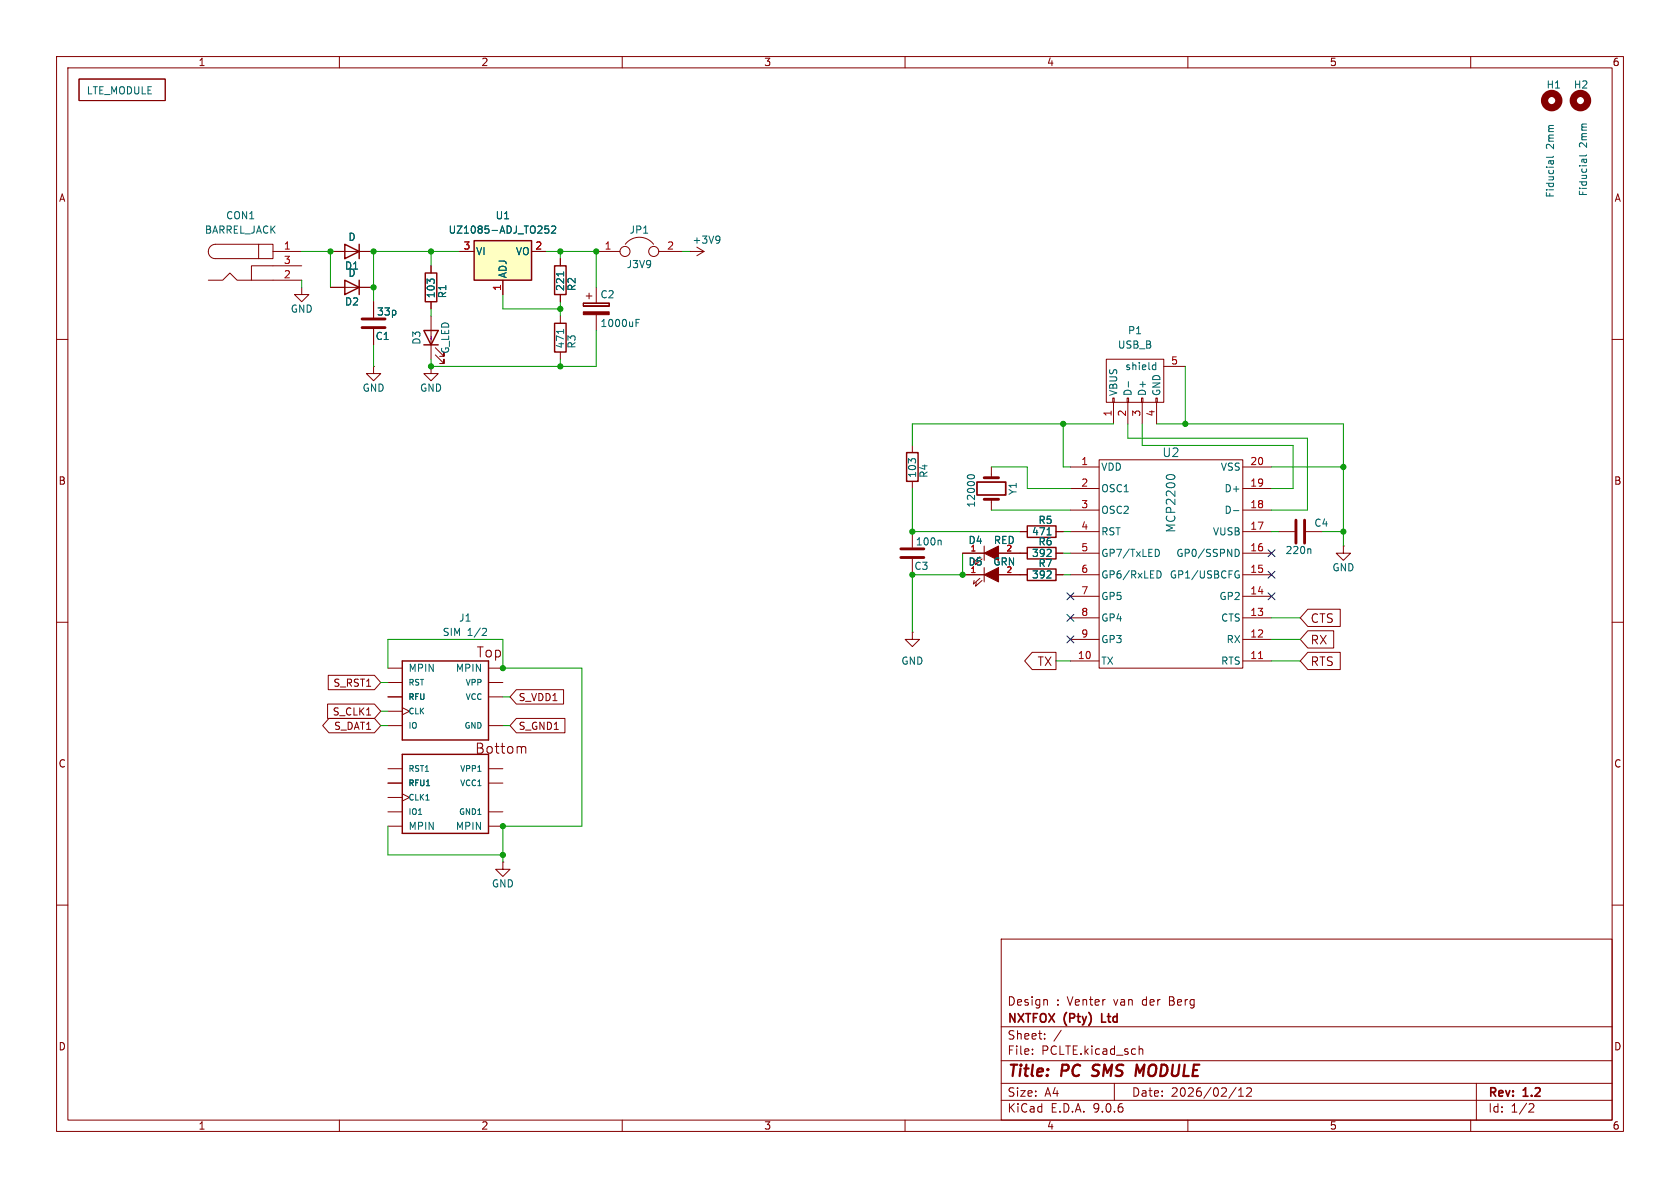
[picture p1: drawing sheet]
<svg xmlns="http://www.w3.org/2000/svg" width="297mm" height="210mm" viewBox="0 0 297 210" stroke-linecap="round" stroke-linejoin="round" font-family="sans-serif">
<g fill="none" stroke="#840000" stroke-width=".18">
<path d="M10 10h277v190h-277zM12 12h273v186h-273zM14 14h15.2v3.8h-15.2zM60 10v2M110 10v2M160 10v2M210 10v2M260 10v2M58.4 50.8h7.6M66 53.3v2.8M66 58.2v2.8M76.2 55.9v7.6"/>
<path d="M99.1 45.7v1.3M99.1 52.1v1.2M99.1 55.9v1.3M10 60h2M66 64.8v1.2h1.3l-1.3 1.3-1.2-1.3h1.2M66 64.8h.1M77 62.7l1.5 1.6v-.8v.8h-.8M77 61.5l1.5 1.5v-.8v.8h-.8M99.1 62.2v1.3M285 60h2M189.2 82.6h5.1M189.2 86.4h5.1"/>
<path d="M189.2 90.2h5.1M189.2 94h5.1M189.2 97.8h5.1M194.3 81.3h25.4v36.8h-25.4zM219.7 82.6h5.1M219.7 86.4h5.1M219.7 90.2h5.1M219.7 94h5.1M219.7 97.8h5.1M10 110h2M189.2 101.6h5.1M189.2 105.4h5.1"/>
<path d="M189.2 109.2h5.1M189.2 113h5.1M189.2 116.8h5.1M219.7 101.6h5.1M219.7 105.4h5.1M219.7 109.2h5.1M219.7 113h5.1M219.7 116.8h5.1M285 110h2M10 160h2M177 166h108v32h-108zM185 176.7l.2 .2v.8"/>
<path d="M285 160h2M60 198v2M110 198v2M160 198v2M177 194.5h108M177 191.5h108M177 187.5h108M177 181.5h108M182.5 186.3v.1M182.5 185.5v.1M184.7 183.6v.1M184.7 182.8v.1"/>
<path d="M187.6 182.1l-1.3 2M197 191.5v3M201.4 184.9v1.5M201.4 185.5l.2-.1 .4 .1v.9M210 198v2M218.5 192.2l-1.3 2M219 193.8h.8M219 192.7l.4-.4v1.5M220.4 192.4l.6-.1 .2 .1v.3l-.9 1.1h.9M260 198v2M261 191.5v6.5M270.5 195.1l.5 .1 .2 .3-1 1.1h1"/>
</g>
<path d="M193 190.1l.3 .1M193.3 188.4l-.1 .2 .1 .4M201 188.2l.5 1.4 .8-1.4" fill="none" stroke="#840000" stroke-width=".4"/>
<path d="M194.8 179.2v1.5h.7" fill="none" stroke="#840000" stroke-width=".3"/>
<g fill="none" stroke="#006464" stroke-width=".18">
<path d="M274.1 28.4l.1 .1M274.6 28.4v.1M274.6 28.4l-.7 .1M274.6 27.6l-.1 .2h-1.1M99.6 48.1v.7M99.6 58.2v.7M204.5 97.1a.68 .68 0 0 1 .5 .6 .68 .68 0 0 1-.5 .7M206.2 84.3a.95 .95 0 0 1 1.5 0M218.1 90.3h.9M218.4 97.1a.64 .64 0 0 1 .7 .6 .64 .64 0 0 1-.7 .7M204.5 100.9a.64 .64 0 0 1 .8 .6 .64 .64 0 0 1-.8 .7M218.5 101h.5"/>
<path d="M218.8 101.6h.3v.5l-.3 .1-.3-.1"/>
</g>
<path d="M222.5 116.4h.7" fill="none" stroke="#a90000" stroke-width=".18"/>
<path d="M61 49.5l2.5 1.3-2.5 1.3zM63.5 49.5v2.6M74.9 58.4h2.6l-1.3 2.6zM98 57.2h2.1v5h-2.1zM98 47h2.1v5.1h-2.1zM74.9 61h2.6" fill="none" stroke="#840000" stroke-width=".25"/>
<circle cx="274.3" cy="17.8" r="1.27" fill="none" stroke="#840000" stroke-width="1.3"/>
<path d="M64 56.4h4.1M64 57.9h4.1" fill="none" stroke="#840000" stroke-width=".51"/>
<path d="M83.8 42.5h10.2v7h-10.2z" fill="#ffffc2"/>
<path d="M61 43.2l2.5 1.3-2.5 1.2zM63.5 43.2v2.5M75.2 48.3h2v5h-2zM83.8 42.5h10.2v7h-10.2zM160.3 80h2v5.1h-2zM181.6 96.8h5.1v2h-5.1zM181.6 93h5.1v2h-5.1zM71.1 116.8h15.3v14h-15.3zM181.6 100.6h5.1v2h-5.1zM71.1 133.4h15.3v13.9h-15.3z" fill="none" stroke="#840000" stroke-width=".25"/>
<g fill="none" stroke="#840000" stroke-width=".18">
<path d="M36.8 49.5h2.6l1.2-1.2 1.3 1.2h11.4M45.7 43.2h2.6v2.5h-2.6zM45.7 43.2h-7.6a1.27 1.27 0 0 0-1.3 1.3 1.27 1.27 0 0 0 1.3 1.2h7.6M48.3 44.5h5M53.3 50.8v1.3h1.3l-1.3 1.2-1.2-1.2h1.2M53.3 47h-8.9v2.5M58.4 44.5h7.6M58.4 50.8h2.6M63.5 50.8h2.5M66 53.3v2.8M66 58.2v2.8M76.2 47v1.3"/>
<path d="M76.2 53.3v1.3M81.3 44.5h2.5M88.9 49.5v2.6M94 44.5h2.5M99.1 45.7v1.3M99.1 52.1v1.2M103.1 53.6v.5zM103.1 54.1h4.6zM103.1 53.6h4.6zM103.6 52.3h1M104.1 51.8v1M105.4 44.5h4.2"/>
<path d="M105.4 50.8v2.8M105.4 55.6v2.8M107.7 53.6v.5zM110.5 43.2a3.1 3.1 0 0 1 5 0M116.5 44.5h4.1M121.9 44.5h.1M121.9 44.5h2.6M123.2 43.7l1.3 .8M124.5 44.5l-1.3 .7M76.2 64.8v1.2h1.3l-1.3 1.3-1.3-1.3h1.3M76.2 64.8h.1M161.3 78.7v1.3"/>
<path d="M195.6 63.5h10.1v7.6h-10.1zM196.7 70.4h.3v.7h-.3zM196.8 71.1v3.8M199.3 70.4h.2v.7h-.2zM199.4 71.1v3.8M201.8 70.4h.3v.7h-.3zM201.9 71.1v3.8M204.3 70.4h.3v.7h-.3zM204.5 71.1v3.8M205.7 64.8h3.8M161.3 85.1v1.3M161.3 94v2.8"/>
<path d="M161.3 98.8v2.8M170.2 97.8h3.8M174 96.5v2.6M175.3 82.6v1.9M175.3 88.3v1.9M176.5 97.8h5.1M180.3 94h1.3M186.7 94h1.3M186.7 97.8h1.3M226.1 94h2.8M230.9 94h2.8M237.5 96.5v1.3h1.3l-1.3 1.3-1.3-1.3h1.3"/>
<path d="M237.5 96.5h.1M58 119.4h8.2l1.1 1.3-1.1 1.2h-8.2zM68.6 118.1h2.5M86.4 118.1h2.5M161.3 111.8v1.2h1.3l-1.3 1.3-1.3-1.3h1.3M161.3 111.8h.1M170.2 101.6h3.8M173.2 102.2l-1.1 1.1 .1-.7M173.6 102.6l-1.1 1 .1-.6M174 100.3v2.6M176.5 101.6h5.1M182.5 115.3h4.2v3.1h-4.2l-1.4-1.6z"/>
<path d="M186.7 101.6h1.3M231.2 115.3h5.7v3.1h-5.7l-1.3-1.6zM231.2 111.5h4.6v3.1h-4.6l-1.3-1.6zM231.2 107.7h5.7v3h-5.7l-1.3-1.5zM57.9 124.5h8.3l1.1 1.2-1.1 1.3h-8.3zM58.2 127h8l1.1 1.3-1.1 1.2h-8l-1.2-1.2zM68.6 120.7h2.5M68.6 123.2h2.5M68.6 125.7h2.5M68.6 128.3h2.5M68.6 135.9h2.5M68.6 138.4h2.5"/>
<path d="M71.1 125.1l1.3 .6-1.3 .7M86.4 120.7h2.5M86.4 123.2h2.5M86.4 128.3h2.5M86.4 135.9h2.5M86.4 138.4h2.5M91.3 127h8.6v2.5h-8.6l-1.1-1.2zM91.3 121.9h8.3v2.6h-8.3l-1.1-1.3zM92.4 132h.3l.3 .2v.9M68.6 141h2.5M68.6 143.5h2.5M68.6 146.1h2.5"/>
<path d="M71.1 140.3l1.3 .7-1.3 .6M86.4 143.5h2.5M86.4 146.1h2.5M88.9 152.4v1.3h1.3l-1.3 1.2-1.3-1.2h1.3M88.9 152.4h.1"/>
<circle cx="110.5" cy="44.4" r=".89"/>
<circle cx="115.6" cy="44.4" r=".89"/>
</g>
<g fill="none" stroke="#006464" stroke-width=".18">
<path d="M97 39.9h-.6l-.1 .7 .2-.2 .4 .1 .1 .2v.4l-.2 .1-.5-.1M279.9 28.2l.1 .1M280.4 28.2l.1 .1M280.5 28.2h-.8M280.5 27.4l-.2 .2h-1.1M97.5 40.1l.5-.2 .2 .4-.7 .9h.7M99.6 48.1v.7M112.4 57.1h.5M112.4 56.5h.7M127 41.7l.2 .1a1.03 1.03 0 0 1-.2 1.1M127.3 42.3l-.3 .2M199.5 67.5v.9"/>
<path d="M204 64.5l.3 .1M204.3 64.1v1.2M204.3 65.3h-.3M166.2 95.5l.2 .2v.6M171.1 84.5l-.1-.2a.68 .68 0 0 1 .6-.4 .68 .68 0 0 1 .7 .4l-.1 .2M185 98.4h.8M185.1 94.6h.7M185.8 97.2v.4M231.6 97l.1 .2v.7M85.5 111.1h.4l.1 .3-.8 .9h.8M185 102.2h.8M185.8 101v.5"/>
</g>
<path d="M159.3 97h4M159.3 98.6h4M174 88.3h2.5M174 84.5h2.5M229.1 91.9v4.1M230.6 91.9v4.1" fill="none" stroke="#840000" stroke-width=".51"/>
<circle cx="279.4" cy="17.8" r="1.27" fill="none" stroke="#840000" stroke-width="1.3"/>
<g fill="#840000" stroke="#840000" stroke-width=".18">
<path d="M103.1 55.1h4.6v.5h-4.6z"/>
<path d="M174 97.8l2.5-1.3v2.6z"/>
<path d="M174 101.6l2.5-1.3v2.6z"/>
</g>
<path d="M172.7 85.2h5.1v2.3h-5.1z" fill="none" stroke="#840000" stroke-width=".3"/>
<g fill="none" stroke="#009600" stroke-width=".18">
<path d="M53.3 44.5h5.1v6.3M53.3 49.5v1.3M76.2 44.5v2.5M76.2 54.6v1.3M81.3 44.5h-15.3v8.8M88.9 52.1v2.5h10.2M96.5 44.5h8.9v6.3M99.1 44.5v1.2M99.1 53.3v2.6M105.4 58.4v6.4h-29.2v-1.3M120.6 44.5h1.3M66 61v3.8"/>
<path d="M99.1 63.5v1.3M188 74.9v7.7h1.2M196.8 74.9h-35.5v3.8M199.4 74.9v2.6h31.7v12.7h-6.3M201.9 74.9v3.8h26.7v7.7h-3.8M204.5 74.9h33v21.6M209.5 64.8v10.1M161.3 86.4v7.6h19M170.2 97.8v3.8h-8.9v10.2M175.3 82.6h6.3v3.8h7.6M175.3 90.2h13.9M188 97.8h1.2"/>
<path d="M188 94h1.2M224.8 82.6h12.7M224.8 94h1.3M233.7 94h3.8M68.6 118.1v-5.1h20.3v5.1h14v28h-14v6.3M186.7 116.8h2.5M188 101.6h1.2M224.8 113h5.1M224.8 116.8h5.1M224.8 109.2h5.1M67.3 128.3h1.3M67.3 120.7h1.3"/>
<path d="M67.3 125.7h1.3M88.9 123.2h1.3M88.9 128.3h1.3M68.6 146.1v5h20.3"/>
</g>
<path d="M224.2 97.2l1.2 1.2M225.4 97.2l-1.2 1.2M188.6 108.6l1.2 1.2M188.6 104.8l1.2 1.2M188.6 112.4l1.2 1.2M189.8 108.6l-1.2 1.2M189.8 104.8l-1.2 1.2M189.8 112.4l-1.2 1.2M224.2 101l1.2 1.2M224.2 104.8l1.2 1.2M225.4 101l-1.2 1.2M225.4 104.8l-1.2 1.2" fill="none" stroke="#000084" stroke-width=".18"/>
<g fill="#009600" stroke="#009600" stroke-width=".18">
<circle cx="88.9" cy="146.1" r=".46"/>
<circle cx="88.9" cy="118.1" r=".46"/>
<circle cx="161.3" cy="94" r=".46"/>
<circle cx="161.3" cy="101.6" r=".46"/>
<circle cx="88.9" cy="151.1" r=".46"/>
<circle cx="237.5" cy="94" r=".46"/>
<circle cx="237.5" cy="82.6" r=".46"/>
<circle cx="209.5" cy="74.9" r=".46"/>
<circle cx="76.2" cy="64.8" r=".46"/>
<circle cx="105.4" cy="44.5" r=".46"/>
<circle cx="99.1" cy="64.8" r=".46"/>
<circle cx="99.1" cy="54.6" r=".46"/>
<circle cx="99.1" cy="44.5" r=".46"/>
<circle cx="188" cy="74.9" r=".46"/>
<circle cx="170.2" cy="101.6" r=".46"/>
<circle cx="66" cy="50.8" r=".46"/>
<circle cx="76.2" cy="44.5" r=".46"/>
<circle cx="66" cy="44.5" r=".46"/>
<circle cx="58.4" cy="44.5" r=".46"/>
</g>
<g font-size="2.8" fill="#840000">
<text x="178" y="190.9">Title:</text>
<text x="187.7" y="190.9">PC</text>
<text x="194" y="190.9">SMS</text>
<text x="202.4" y="190.9">MODULE</text>
</g>
<g font-size="2.5" fill="#840000">
<text x="84.2" y="116.4">Top</text>
<text x="83.9" y="133.5">Bottom</text>
</g>
<g font-size="2.1" fill="#006464">
<text x="205.4" y="81">U2</text>
<text x="208" y="94.3" transform="rotate(-90 208 94.3)">MCP2200</text>
</g>
<g font-size="2.1" fill="#840000">
<text x="231.6" y="110.3">CTS</text>
<text x="183.4" y="117.9">TX</text>
<text x="231.6" y="117.9">RTS</text>
<text x="231.6" y="114.1">RX</text>
<text x="178" y="178">Design</text>
<text x="186.7" y="178">: Venter</text>
<text x="197" y="178">van</text>
<text x="202.2" y="178">der</text>
<text x="207.1" y="178">Berg</text>
<text x="178" y="184">Sheet:</text>
<text x="178" y="181.2">NXTFOX</text>
<text x="188.2" y="181.2">(Pty)</text>
<text x="195.4" y="181.2">Ltd</text>
<text x="178" y="186.7">File:</text>
<text x="184.1" y="186.7">PCLTE.kicad_sch</text>
<text x="178" y="196.9">KiCad</text>
<text x="178" y="194.1">Size:</text>
<text x="184.7" y="194.1">A4</text>
<text x="185.7" y="196.9">E.D.A.</text>
<text x="193.3" y="196.9">9.0.6</text>
<text x="200" y="194.1">Date:</text>
<text x="207" y="194.1">2026/02/12</text>
<text x="263" y="194.3">Rev:</text>
<text x="263" y="196.9">Id:</text>
<text x="267.1" y="196.9">1/2</text>
<text x="269.4" y="194.3">1.2</text>
</g>
<g font-size="1.8" fill="#840000">
<text x="35" y="11.9">1</text>
<text x="85" y="11.9">2</text>
<text x="135" y="11.9">3</text>
<text x="185" y="11.9">4</text>
<text x="235" y="11.9">5</text>
<text x="285" y="11.9">6</text>
<text x="10.3" y="35.9">A</text>
<text x="285.3" y="35.9">A</text>
<text x="10.3" y="85.9">B</text>
<text x="285.3" y="85.9">B</text>
<text x="58.8" y="121.6">S_RST1</text>
<text x="91.6" y="124.1">S_VDD1</text>
<text x="58.7" y="126.7">S_CLK1</text>
<text x="59" y="129.2">S_DAT1</text>
<text x="91.6" y="129.2">S_GND1</text>
<text x="10.3" y="135.9">C</text>
<text x="285.3" y="135.9">C</text>
<text x="10.3" y="185.9">D</text>
<text x="285.3" y="185.9">D</text>
<text x="35" y="199.9">1</text>
<text x="85" y="199.9">2</text>
<text x="135" y="199.9">3</text>
<text x="185" y="199.9">4</text>
<text x="235" y="199.9">5</text>
<text x="285" y="199.9">6</text>
</g>
<g font-size="1.8" fill="#006464">
<text x="15.2" y="16.8">LTE_MODULE</text>
<text x="273.3" y="15.8">H1</text>
<text x="278.1" y="15.8">H2</text>
<text x="274.9" y="26.4" transform="rotate(-90 274.9 26.4)">2mm</text>
<text x="280.8" y="26.1" transform="rotate(-90 280.8 26.1)">2mm</text>
<text x="274.9" y="35" transform="rotate(-90 274.9 35)">Fiducial</text>
<text x="280.8" y="34.8" transform="rotate(-90 280.8 34.8)">Fiducial</text>
<text x="36.1" y="41.5">BARREL_JACK</text>
<text x="39.9" y="39">CON1</text>
<text x="79.2" y="41.5">UZ1085-ADJ_TO252</text>
<text x="87.5" y="39">U1</text>
<text x="111.2" y="41.5">JP1</text>
<text x="60.9" y="47.9">D1</text>
<text x="61.5" y="42.8">D</text>
<text x="84.1" y="45.3">VI</text>
<text x="91.1" y="45.3">VO</text>
<text x="110.7" y="47.6">J3V9</text>
<text x="122.3" y="43.3">+3V9</text>
<text x="61.5" y="49.1">D</text>
<text x="77.1" y="52.8" transform="rotate(-90 77.1 52.8)">103</text>
<text x="79.1" y="52.8" transform="rotate(-90 79.1 52.8)">R1</text>
<text x="89.8" y="49.3" transform="rotate(-90 89.8 49.3)">ADJ</text>
<text x="99.9" y="51.6" transform="rotate(-90 99.9 51.6)">221</text>
<text x="102" y="51.6" transform="rotate(-90 102 51.6)">R2</text>
<text x="106.1" y="52.9">C2</text>
<text x="51.3" y="55.5">GND</text>
<text x="60.9" y="54.2">D2</text>
<text x="66.6" y="56">33p</text>
<text x="106.1" y="58">1000uF</text>
<text x="199.3" y="59.3">P1</text>
<text x="66.3" y="60.3">C1</text>
<text x="74.5" y="61" transform="rotate(-90 74.5 61)">D3</text>
<text x="79.6" y="62.6" transform="rotate(-90 79.6 62.6)">G_LED</text>
<text x="99.9" y="61.7" transform="rotate(-90 99.9 61.7)">471</text>
<text x="102" y="61.7" transform="rotate(-90 102 61.7)">R3</text>
<text x="197.5" y="61.8">USB_B</text>
<text x="198.8" y="65.6">shield</text>
<text x="64" y="69.4">GND</text>
<text x="74.2" y="69.4">GND</text>
<text x="197.7" y="70.1" transform="rotate(-90 197.7 70.1)">VBUS</text>
<text x="200.3" y="70.1" transform="rotate(-90 200.3 70.1)">D-</text>
<text x="202.8" y="70.1" transform="rotate(-90 202.8 70.1)">D+</text>
<text x="205.3" y="70.1" transform="rotate(-90 205.3 70.1)">GND</text>
<text x="194.6" y="83.4">VDD</text>
<text x="215.7" y="83.4">VSS</text>
<text x="162.2" y="84.6" transform="rotate(-90 162.2 84.6)">103</text>
<text x="164.2" y="84.6" transform="rotate(-90 164.2 84.6)">R4</text>
<text x="172.6" y="89.8" transform="rotate(-90 172.6 89.8)">12000</text>
<text x="179.9" y="87.6" transform="rotate(-90 179.9 87.6)">Y1</text>
<text x="194.6" y="87.2">OSC1</text>
<text x="216.4" y="87.2">D+</text>
<text x="182.3" y="94.8">471</text>
<text x="183.5" y="92.8">R5</text>
<text x="194.6" y="91">OSC2</text>
<text x="194.6" y="94.8">RST</text>
<text x="214.3" y="94.8">VUSB</text>
<text x="216.4" y="91">D-</text>
<text x="232.3" y="93.3">C4</text>
<text x="161.6" y="100.9">C3</text>
<text x="161.8" y="96.6">100n</text>
<text x="171.1" y="96.4">D4</text>
<text x="171.1" y="100.2">D5</text>
<text x="175.5" y="100.2">GRN</text>
<text x="175.6" y="96.4">RED</text>
<text x="182.3" y="98.7">392</text>
<text x="183.5" y="100.4">R7</text>
<text x="183.5" y="96.6">R6</text>
<text x="194.6" y="98.7">GP7/TxLED</text>
<text x="207.9" y="98.7">GP0/SSPND</text>
<text x="227.2" y="98.1">220n</text>
<text x="235.5" y="101.2">GND</text>
<text x="182.3" y="102.5">392</text>
<text x="194.6" y="102.5">GP6/RxLED</text>
<text x="194.6" y="106.3">GP5</text>
<text x="206.7" y="102.5">GP1/USBCFG</text>
<text x="215.5" y="106.3">GP2</text>
<text x="78.2" y="112.6">SIM</text>
<text x="81.1" y="110.1">J1</text>
<text x="82.6" y="112.6">1/2</text>
<text x="194.6" y="110.1">GP4</text>
<text x="194.6" y="113.9">GP3</text>
<text x="215.8" y="110.1">CTS</text>
<text x="216.7" y="113.9">RX</text>
<text x="72.1" y="119">MPIN</text>
<text x="80.5" y="119">MPIN</text>
<text x="159.3" y="117.7">GND</text>
<text x="194.6" y="117.7">TX</text>
<text x="215.8" y="117.7">RTS</text>
<text x="72.1" y="146.9">MPIN</text>
<text x="80.5" y="146.9">MPIN</text>
<text x="86.9" y="157.1">GND</text>
</g>
<g font-size="1.8" fill="#a90000">
<text x="50.1" y="44.2">1</text>
<text x="50.1" y="46.7">3</text>
<text x="81.8" y="44.2">3</text>
<text x="94.5" y="44.2">2</text>
<text x="106.8" y="44.2">1</text>
<text x="117.8" y="44.2">2</text>
<text x="50.1" y="49.3">2</text>
<text x="88.6" y="51.5" transform="rotate(-90 88.6 51.5)">1</text>
<text x="206.9" y="64.5">5</text>
<text x="196.6" y="73.7" transform="rotate(-90 196.6 73.7)">1</text>
<text x="199.1" y="73.7" transform="rotate(-90 199.1 73.7)">2</text>
<text x="201.7" y="73.7" transform="rotate(-90 201.7 73.7)">3</text>
<text x="204.2" y="73.7" transform="rotate(-90 204.2 73.7)">4</text>
<text x="191.1" y="82.3">1</text>
<text x="220.9" y="82.3">20</text>
<text x="191.1" y="86.1">2</text>
<text x="191.1" y="89.9">3</text>
<text x="220.9" y="86.1">19</text>
<text x="220.9" y="89.9">18</text>
<text x="191.1" y="93.7">4</text>
<text x="220.9" y="93.7">17</text>
<text x="191.1" y="97.5">5</text>
<text x="191.1" y="101.3">6</text>
<text x="220.9" y="97.5">16</text>
<text x="220.9" y="101.3">15</text>
<text x="191.1" y="105.2">7</text>
<text x="220.9" y="105.2">14</text>
<text x="191.1" y="109">8</text>
<text x="191.1" y="112.8">9</text>
<text x="220.9" y="109">13</text>
<text x="220.9" y="112.8">12</text>
<text x="190.5" y="116.6">10</text>
<text x="220.9" y="116.6">11</text>
</g>
<text font-size="1.8" fill="#840084" x="77.1" y="60.2" transform="rotate(-90 77.1 60.2)">~</text>
<g font-size="1.4" fill="#a90000">
<text x="171.5" y="97.5">1</text>
<text x="171.5" y="101.3">1</text>
<text x="177.8" y="97.5">2</text>
<text x="177.8" y="101.3">2</text>
</g>
<g font-size="1.4" fill="#006464">
<text x="72.1" y="121.4">RST</text>
<text x="72.1" y="123.9">RFU</text>
<text x="82.2" y="121.4">VPP</text>
<text x="82.2" y="123.9">VCC</text>
<text x="72.1" y="126.5">CLK</text>
<text x="72.1" y="129">IO</text>
<text x="82" y="129">GND</text>
<text x="72.1" y="136.6">RST1</text>
<text x="81.2" y="136.6">VPP1</text>
<text x="72.1" y="139.2">RFU1</text>
<text x="72.1" y="141.7">CLK1</text>
<text x="81.2" y="139.2">VCC1</text>
<text x="72.1" y="144.2">IO1</text>
<text x="81" y="144.2">GND1</text>
</g>
</svg>
